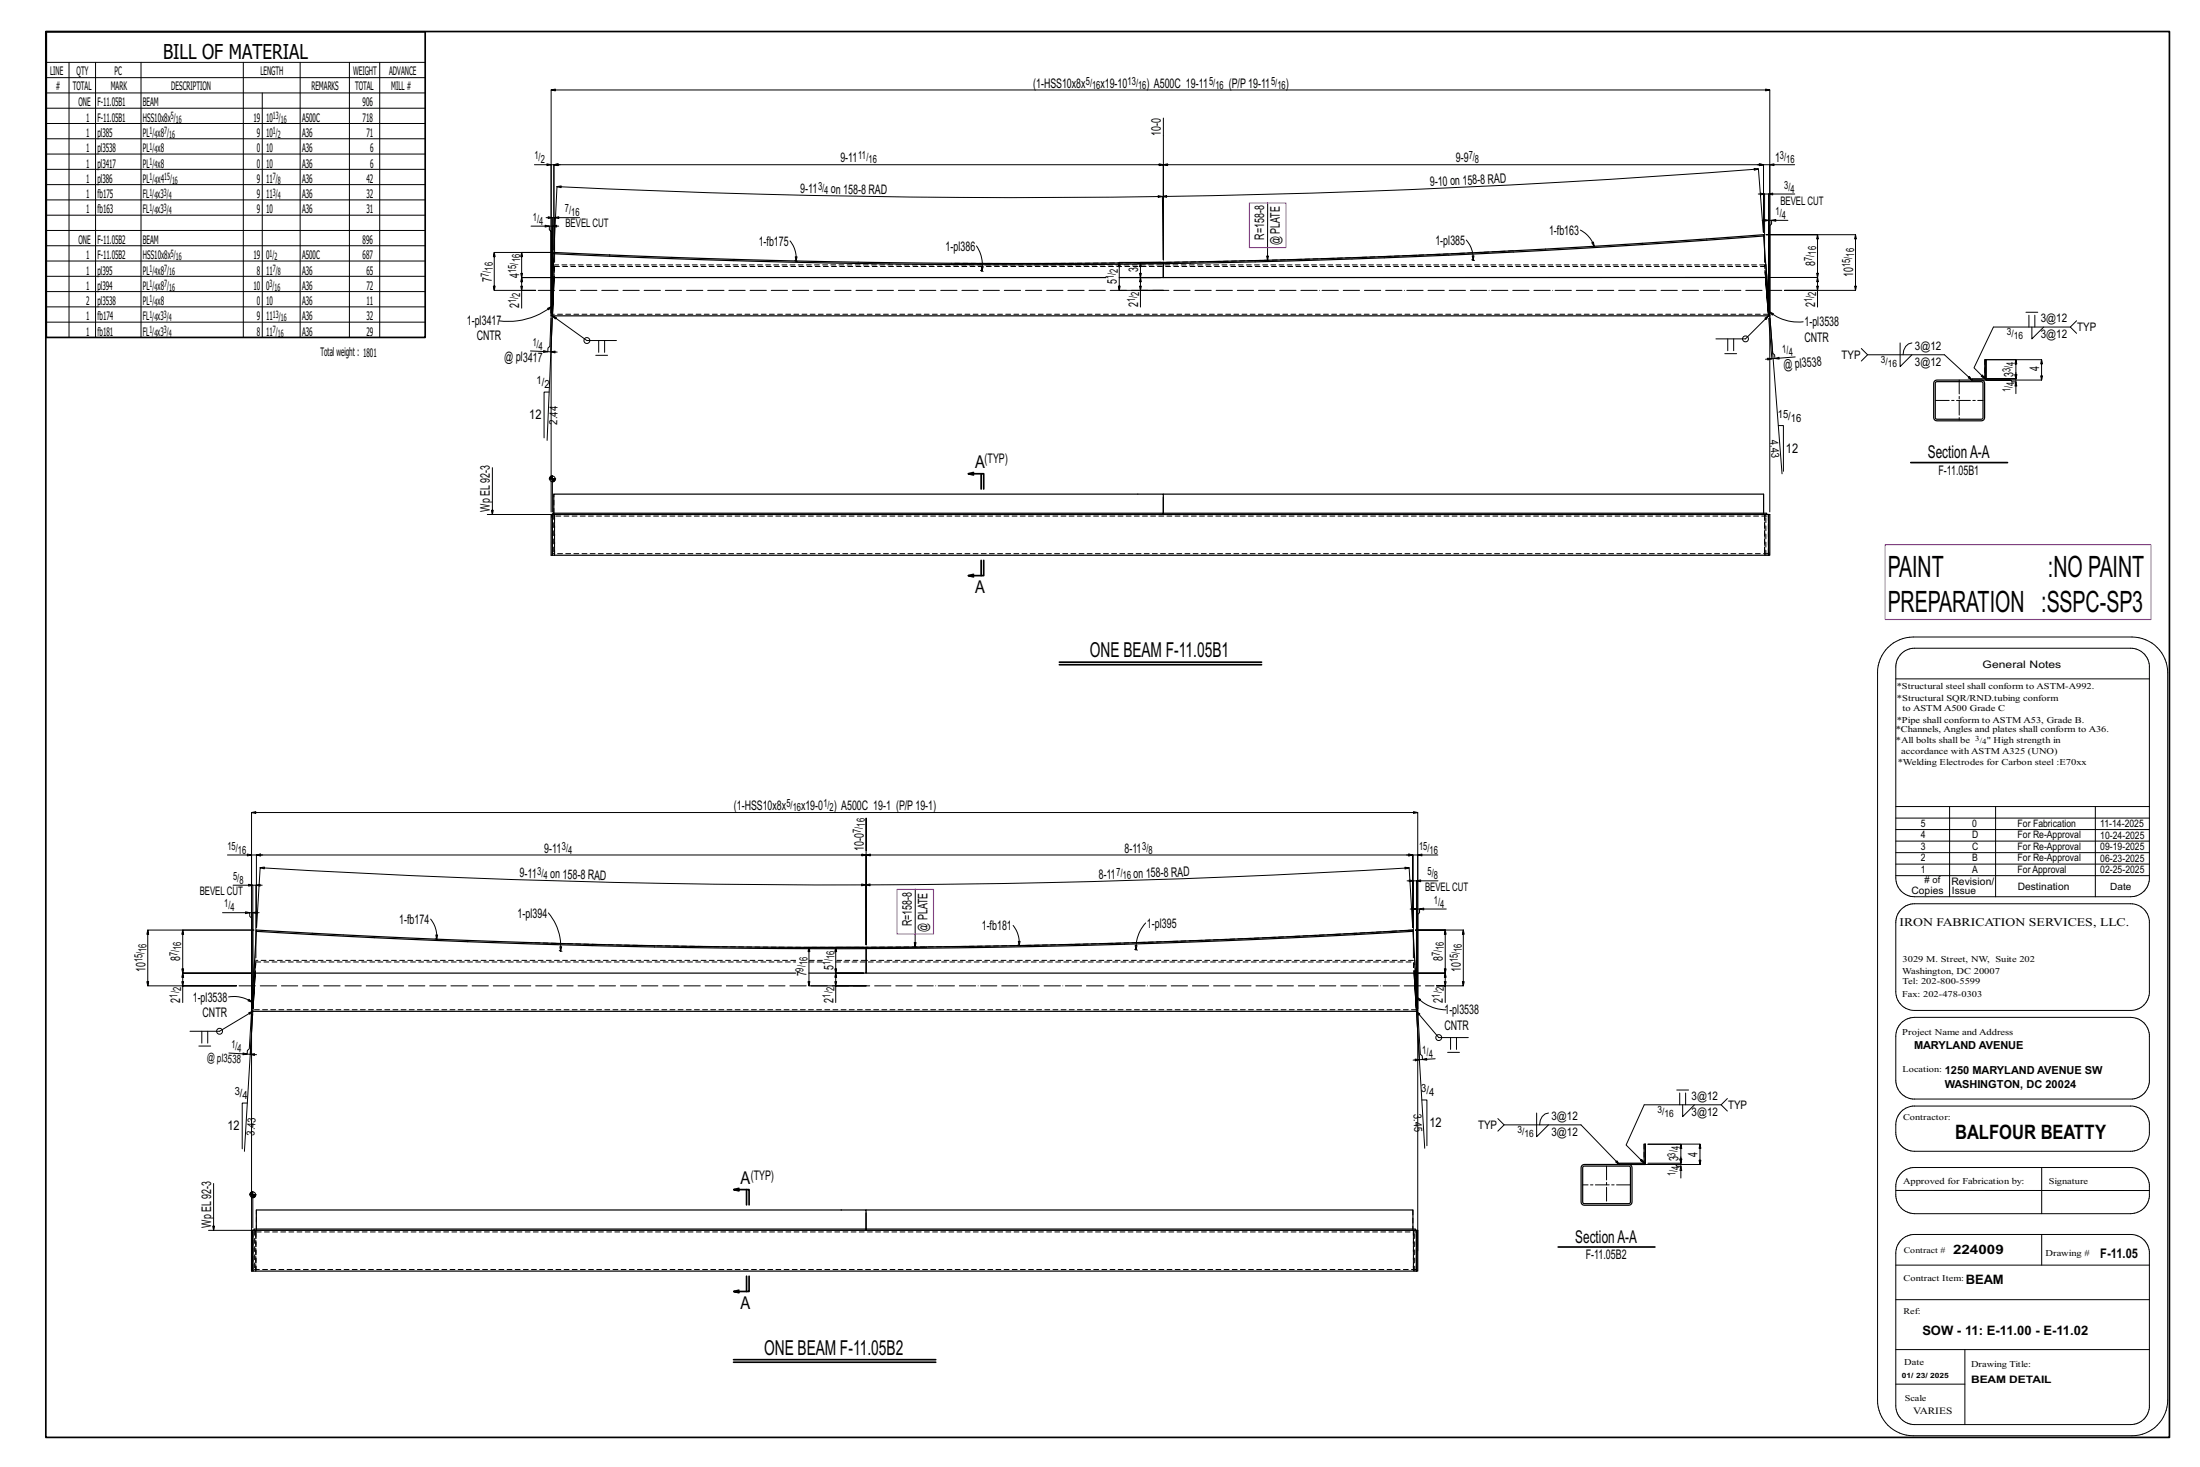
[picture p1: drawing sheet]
<svg xmlns="http://www.w3.org/2000/svg" width="914mm" height="610mm" viewBox="0 0 914 610" stroke-linecap="round" stroke-linejoin="round" font-family="sans-serif">
<g fill="none" stroke="#000" stroke-width=".42">
<path d="M19.2 25.9h157.5M19.2 32.3h157.5M19.2 38.6h157.5M28.7 25.9v114.3M39.7 25.9v114.3M58.6 25.9v114.3M101.1 25.9v114.3M109 38.6v101.6M124.8 25.9v114.3M145.2 25.9v114.3M157.8 25.9v114.3M19.2 45h157.5"/>
<path d="M19.2 51.3h157.5M19.2 57.7h157.5M483.5 49.1v58.9M19.2 64h157.5M19.2 70.4h157.5M19.2 76.7h157.5M222.1 68.4h7v61.7v-33.9l-.8-.7v-1.5h-7.6M227.3 68.1l1.8 .3-1.8 .4zM229.1 68.4h3.7M230.2 68.4l1.8-.3v.7zM230.2 68.4v35.4v-35.4l1.8 .4v-.7l-1.8 .3h253.3l-1.7 .4v-.7l1.7 .3v39.6v-39.6l1.8 .4v-.7l-1.8 .3h249.5l-1.8 .4v-.7l1.8 .3v28.1v-28.1M729.1 70l1.8 .2-1.8 .5z"/>
<path d="M730.4 68.4h5.2M731.2 68.1l1.8 .3-1.8 .4zM735.6 68.4l1.7-.3v.7zM745.9 68.4h-10.3v61.7v-36.3l.7-.7v-1.5h6.8M19.2 83.1h157.5M19.2 89.4h157.5M19.2 95.8h157.5M226.6 93.6l1.7 .4-1.7 .3zM227 90.4h3.5M227.9 90.1l1.7 .3-1.7 .4zM228.3 94h3.9M229.6 94l1.8-.4v.7z"/>
<path d="M229.6 90.4v39.7M230.5 90.4l1.8-.3v.7zM240.9 90.4h-10.4v18.6M481.4 81.3l1.7 .4-1.7 .4zM483.1 81.7l.4 26.3zM483.1 81.7l1.8-.4v.7zM526.9 84.1l-.1 24.1-.3-1.8h.7l-.4 1.8M609.4 99.8a11.5 11.5 0 0 1 2.9 8.3M656.9 95.6a11.6 11.6 0 0 1 5.7 6.7M730.8 80.6h4.3M731.7 80.2l1.7 .4-1.7 .4zM732.4 91.6h3.9"/>
<path d="M732.9 96.5l-2-26.3-65.3 4.5-62 3.3-61.9 2.3-62.1 1.4-66.4 .4-62.9-.6-59.4-1.6-59.4-2.4 1.8-.2-.1 .7-1.7-.5-1.3 27.4M733.3 91.2l1.8 .4-1.8 .3zM733.4 80.6v28.4M735.1 80.6l1.7-.4v.8zM736.3 91.6l1.8-.4v.7zM746 80.6h-10.9v49.5v-38.5M19.2 102.1h157.5M19.2 108.5h157.5M19.2 114.8h157.5M216.4 118.9h.8l-.4 1.8zM216.4 113.6h.8l-.4 1.7zM216.8 115.3v-10.4l.4 1.8h-.8l.4-1.8h12.3h-23.7l-.3 1.8h.7l-.4-1.8v15.8l-.3-1.8h.7l-.4 1.8h17.2h-5.8v7.4"/>
<path d="M216.8 115.5l11.9-.2h-11.9l-.4 1.8h.8l-.4-1.8v5.4M328.4 100.1a11.4 11.4 0 0 1 2.5 8.4M330.3 108.3l.6 .2M330.5 106.7h.8l-.4 1.8zM330.9 108.5l.5 .2M405.9 102.2a13.9 13.9 0 0 1 2.2 10.4M407.5 112.3l.6 .3M407.9 110.8l.8 .1-.6 1.7zM408.1 112.6l.5 .2M473.6 118.9h.8l-.4 1.8zM611.7 107.9l.6 .2M611.9 106.3h.7l-.3 1.8z"/>
<path d="M612.3 108.1l.6 .2M661.6 100.9l.7-.3 .3 1.7zM734.1 112.6l6.6 84.3M755.1 118.9h.7l-.4 1.8zM19.2 121.2h157.5M19.2 127.5h157.5M19.2 133.9h157.5M227.6 128.1l1.6-.7-1.2 1.3zM229 132.3l-.5 11.6-.8 .7v1.5l-7.2-.3M229.2 127.4a29.5 29.5 0 0 1-21.7 5.9M229.6 132.3l-.6 13.9M474 120.7v-5.4l.4 1.8h-.8l.4-1.8h8.4h-8.4l.4-1.7h-.8l.4 1.7v-6.3l.4 1.8h-.8l.4-1.8h8.4h-17.2l-.4 1.8h.8l-.4-1.8v11.7l-.4-1.8h.8l-.4 1.8h18.3h-9.5v6.9"/>
<path d="M735.1 131.2l-1.5 1 .5 .5 1-1.5-9.6 9.6h-12.3M735.1 132.3l1.3 16.8M735.5 129.6l1.6 .7-.4 .6zM735.5 129.6a19.1 19.1 0 0 0 14 4.1M735.7 132.2l1.1 14.6 .8 .7 .1 1.5 8.4-.7M755.4 120.7v-5.4l.4 1.8h-.7l.3-1.8h-20h20l.4-1.7h-.7l.3 1.7v-17.8l.4 1.8h-.7l.3-1.8h-21.4h37.2l-.4 1.8h.8l-.4-1.8v23.2l-.4-1.8h.8l-.4 1.8h-29.6h13.8v6.9M842.1 129.8h4.9M843.3 131v4.9M844.5 135.9v4.9l4.9-4.9M845.7 131v4.9M860.5 135.9l2.6 2.6M863.1 133.3l-2.6 2.6h-32l-8 16.9 4.5 4.5-1.5-.9 .5-.6 1 1.5"/>
<path d="M226 145.7l1.7 .4-1.8 .3zM227.7 146.1l3.9 .2M229 146.2l1.7-.3v.7zM247.6 147.6h4.9M248.8 141.5v4.9M251.3 141.5v4.9M256.2 141.5h-12.3l-14.3-10.3 1.6 .7-.4 .7-1.2-1.4-2.2 51.8M716.9 147h4.9M718.1 140.8v4.9M720.6 140.8v4.9M734.7 148.8l1.7 .3-1.7 .5zM737.7 149l1.7-.5 .1 .7z"/>
<path d="M737.7 149l-3.9 .3M773.6 144.8l2.6 2.6h32l11.4 10.5-1.5-.9 .5-.5 1 1.4M776.2 147.4l-2.6 2.6M789.8 142.5v9.8l4.9-4.9M794.7 142.5a4.4 4.4 0 0 0-3.7 4.9M837.5 155.7h.7l-.3 1.7zM837.9 158.7l.3 1.7h-.7zM837.9 157.4h-12.4h12.4l.3-1.7h-.7l.4 1.7v-7.9l.3 1.7h-.7l.4-1.7h-12.4h23.1l-.4 1.7h.7l-.3-1.7v8.4l-.4-1.7h.7l-.3 1.7h-23.1h10.1l.8 .8h1.5v4.9M837.9 154.8v3.9M228.3 162.9h-2.2v19.1M739.1 176.8h2.1v19M204.7 194.3v19.5l-.4-1.8h.7l-.3 1.8"/>
<path d="M228.2 199h2.8M229.6 197.6v15.1M202.5 213.8h27.6M229.1 212.7v-175.3l1.7 .4v-.8l-1.7 .4h506.5l-1.8 .4v-.8l1.8 .4v175.3M784.7 269.1a15.1 15.1 0 0 1 10.5-4.4h90.9a14.9 14.9 0 0 1 14.9 14.9v302.2a14.9 14.9 0 0 1-14.9 14.8h-90.9a14.7 14.7 0 0 1-14.8-14.8v-302.2a14.7 14.7 0 0 1 4.3-10.5zM790.2 271.6a7.9 7.9 0 0 1 5.6-2.2h89.8a7.7 7.7 0 0 1 7.8 7.7v87.7a7.7 7.7 0 0 1-7.8 7.8h-89.8a7.8 7.8 0 0 1-7.8-7.8v-87.7a7.6 7.6 0 0 1 2.2-5.5zM788 282.1h105.4M788 335.2h105.4M788 340h105.4M810.3 335.2v37.4M829.4 335.2v37.4M870.9 335.2v37.4"/>
<path d="M94.5 355.3h10.1v63.9v-37.7l-.8-.7v-1.5h-11.3M102.8 354.9l1.8 .4-1.8 .4zM104.6 355.3h4.6M106.6 355.3l1.7-.4v.8zM106.6 355.3v30.1zM106.6 355.3h253.4l-1.8 .4v-.8l1.8 .4v37.3v-37.3l1.7 .4v-.8l-1.7 .4h227.2l-1.7 .4v-.8l1.7 .4v30.1v-30.1M360 353.5v-13.5v52.6M584.6 355.3h4.7M585.5 354.9l1.7 .4-1.7 .4zM589.3 355.3l1.7-.4v.8zM597.6 355.3h-8.3v63.9v-39.2l.7-.8v-1.5h11.1M788 349.5h105.4"/>
<path d="M788 359.1h105.4M788 354.3h105.4M788 344.7h105.4M96.9 367.8h8.2v51.3M102.1 378.9l1.7 .4-1.7 .3zM103.3 367.5l1.8 .3-1.8 .4zM103.8 379.3h3.9M105.1 379.3l1.7-.4v.7zM105.1 367.8h3.9M105.1 379.3v39.9M106.4 367.8l1.7-.3v.7zM106.4 367.8v30.2"/>
<path d="M227.9 379.3a21.7 21.7 0 0 1 5.1 15.9M358.1 367.3l1.8 .4-1.8 .4zM359.9 367.7l.1 24.9zM359.9 367.7l1.7-.4v.8zM380.4 369.4v24l-.4-1.7h.7l-.3 1.7M583.9 360.4l1.8 .2-1.7 .5zM584.8 366h3.9M585.7 365.6l1.8 .4-1.8 .4zM586.1 377.7h3.9M587 377.4l1.7 .3-1.7 .4zM587.5 366v32M588.7 366l1.8-.4v.8z"/>
<path d="M588.7 377.7v41.5M590 377.7l1.8-.3v.7zM597.7 366h-9v53.1M788 363.9h105.4M790.2 377.8a7.9 7.9 0 0 1 5.6-2.2h89.8a7.9 7.9 0 0 1 7.8 7v29.5a7.7 7.7 0 0 1-7.8 7.8h-89.8a7.8 7.8 0 0 1-7.8-7.8v-28.7a7.8 7.8 0 0 1 2.2-5.6zM179 381.9a11.4 11.4 0 0 1 2.5 8.4M180.9 390.1l.6 .2M181.1 388.5h.8l-.4 1.8zM181.5 390.3l.5 .2M232.5 394.9l.5 .3M232.7 393.4h.8l-.5 1.8zM233 395.2l.6 .2"/>
<path d="M421.1 384.6a11.4 11.4 0 0 1 2.5 8.3M423 392.7l.6 .2M423.3 391.2h.7l-.4 1.7zM423.6 392.9l.5 .2M471.6 394.5l.6 .2M471.8 392.9h.8l-.4 1.8zM472.2 394.7l.5 .2M476.2 383.5a15.4 15.4 0 0 0-4 11.2M587.2 385.4l-1.5-24.8-59.6 3.1-59.5 2.3-59.6 1.3-61.1 .4-63-.5-62.9-1.5-56-2.2-55.9-2.9 1.8-.3v.7l-1.8-.4-1.5 24.8M75.6 407.9h.7l-.4 1.8zM75.9 409.7v-5.3l.4 1.7h-.7l.3-1.7h28.6h-28.6l.4-1.8h-.7l.3 1.8v-17.9l.4 1.7h-.7l.3-1.7h29.6h-44.1l-.4 1.7h.8l-.4-1.7v23.2l-.4-1.8h.8l-.4 1.8h36.9h-22.4v6.9M95 414.3a13.1 13.1 0 0 1 9.8 2.2"/>
<path d="M103.5 415.2l1.3 1.3-1.7-.6zM347 407.9h.7l-.3 1.8zM347.4 409.7v-5.3l.3 1.7h-.7l.4-1.7h11.5h-11.5l.3-1.8h-.7l.4 1.8v-10.7l.3 1.7h-.7l.4-1.7h11.5h-22.7l-.3 1.7h.7l-.4-1.7v16l-.3-1.8h.7l-.4 1.8h23.8h-12.6v6.9M588.9 414.4l1.6 .9-.6 .6zM588.9 414.4a17.3 17.3 0 0 0 12.2 5.2M600.3 407.9h.8l-.4 1.8zM600.7 409.7v-5.3l.4 1.7h-.8l.4-1.7h-11.3h11.3l.4-1.8h-.8l.4 1.8v-17.9l.4 1.7h-.8l.4-1.7h-12.4h19.9l-.4 1.7h.8l-.4-1.7v23.2l-.4-1.8h.8l-.4 1.8h-11.1h3.6v6.9M79 428.5h12.3l13.8-8.3-3.5 58.2M82.7 434.7h4.9M83.9 428.5v5M86.3 428.5v5M101 437.6l1.7 .4-1.7 .3z"/>
<path d="M102.7 438l3.9 .3M103.4 420.8l1.7-.6-1.3 1.3zM104 438.1l1.8-.3-.1 .8zM104.5 421.3l-.9 14.5-.8 .7-.1 1.5-7.6-.4M105 421.3l-1 16.8M588.7 420.2l1.5 1.1-.6 .5zM588.8 421.3l1.1 19.1M589.3 421.3l1 16.8 .8 .7 .1 1.5 5.3-.3M601.7 437.3h4.9M602.9 431.2v4.9M605.4 431.2v4.9M610.3 431.2h-12.3l-9.3-11 3.5 57"/>
<path d="M790.2 425l2.6-1.6 3-.6h89.8a7.9 7.9 0 0 1 7.8 7v19.9a7.8 7.8 0 0 1-7.1 7h-91.3a7.9 7.9 0 0 1-7-7.8v-18.3a7.9 7.9 0 0 1 2.2-5.6zM102.8 458.4h-2.1v19M588.2 440.1l1.7 .3-1.7 .4zM591 457.1h2.1v19M591.2 440.3l1.7-.5 .1 .7zM591.2 440.3l-3.9 .2M696.9 452.9h4.9M698.1 454.2v4.9M699.4 459.1v4.9l4.9-4.9M700.6 454.2v4.9M715.4 459.1l2.6 2.6M718 456.5l-2.6 2.6h-32l-7.5 16.7 7.5 7.5-1.5-1 .5-.5 1 1.5"/>
<path d="M622.6 464.8l2.6 2.6h31.9l15.9 16.5-1.5-1 .6-.5 .9 1.5M625.2 467.4l-2.6 2.6M638.7 462.5v9.8l4.9-4.9M643.6 462.5a4.4 4.4 0 0 0-3.7 4.9M684.9 475.4h21.7l-.4 1.8h.8l-.4-1.8v8.5l-.4-1.8h.8l-.4 1.8h-22.7h12.5l.7 .7h1.5v4.9M684.9 475.5h13.7l-.3 1.8h.7l-.4-1.8v7.9M790.2 461.9l1.9-1.4 2.9-.9h90.6a7.7 7.7 0 0 1 7.8 7v4a7.7 7.7 0 0 1-7.8 7.8h-89.8a7.8 7.8 0 0 1-7.8-7.8v-3.2a7.9 7.9 0 0 1 2.2-5.5zM88.8 491.8v19.5l-.4-1.8h.8l-.4 1.8M103.7 496.4h2.8M105.1 495v15.2M684.9 483.4h13.7zM698.3 481.6h.7l-.4 1.8z"/>
<path d="M698.6 484.6l.4 1.8h-.7zM698.6 480.7v3.9M788 494.7h105.4M790.2 487.4a7.9 7.9 0 0 1 5.6-2.2h89.8a7.8 7.8 0 0 1 7.8 7v5.1a7.9 7.9 0 0 1-7.8 7h-89.8a7.9 7.9 0 0 1-7.8-7.8v-3.6a7.6 7.6 0 0 1 2.2-5.5zM848.6 485.2v19.1M86.7 511.3h19M104.6 519.7v-182.1l1.7 .4v-.7l-1.7 .3h484.7l-1.8 .4v-.7l1.8 .3v182.1M790.2 515.3a7.9 7.9 0 0 1 5.6-2.3h89.8a7.8 7.8 0 0 1 7.8 7v65a7.9 7.9 0 0 1-7.8 7h-89.8a7.8 7.8 0 0 1-7.8-7.8v-63.5a7.6 7.6 0 0 1 2.2-5.4zM848.6 513v12.7M788 525.7h105.4M788 540.1h105.4M788 560.8h105.4"/>
<path d="M788 575.2h28.7M816.7 560.8v31.2"/>
<circle cx="243.9" cy="141.5" r="1.23"/>
<circle cx="725.5" cy="140.8" r="1.23"/>
<circle cx="229.6" cy="199" r="1.16"/>
<circle cx="91.3" cy="428.5" r="1.23"/>
<circle cx="598" cy="431.2" r="1.23"/>
<circle cx="105.1" cy="496.4" r="1.16"/>
</g>
<g fill="none" stroke="#000" stroke-width=".7">
<path d="M19 13.1h882.7v584.2h-882.7zM19.2 13.2h157.5v127h-157.5zM228.5 198.5v.5M228.8 198.2v.8M229 198v1M229.2 197.9v1.1M229.4 197.8v1.2M229.8 199v1.1M230 199v1.1M230.2 199v1M230.4 199v.8M230.7 199v.5"/>
<path d="M404.6 197.4l-2.1-.5h6.4v6.3M404.6 196.3l-2.1 .6M407.8 196.9v6.3M794.2 192.2h40.2M404.6 238.7l-2.1 .5M407.8 232.8v6.4M408.9 232.8v6.4h-6.4l2.1 .5M440.3 275.2h84.1M440.3 276.2h84.1M104 496v.4M104.2 495.6v.8M104.4 495.5v.9"/>
<path d="M104.7 495.4v1M104.9 495.3v1.1M105.3 496.4v1.2M105.5 496.4v1.1M105.7 496.4v1M105.9 496.4v.8M106.1 496.4v.5M307.1 494.9l-2.1-.6h6.4v6.4M307.1 493.8l-2.1 .5M310.3 494.3v6.4M647.6 518.2h40.3M307.1 536.1l-2.1 .6"/>
<path d="M310.3 530.3v6.4M311.4 530.3v6.4h-6.4l2.1 .5M304.9 565h84M304.9 566.1h84"/>
</g>
<path d="M519.3 84.3h15.2v18.6h-15.2zM783.5 226.3h110.5v31.1h-110.5zM372.8 369.6h15.2v18.6h-15.2z" fill="none" stroke="#f0f" stroke-width=".5"/>
<g fill="none" stroke="#000" stroke-width=".5">
<path d="M733 98.1l1.3 17.2h-250.8v-5.7M230 110.1l-.9 21.1h.5l.7-15.9-.6 14.6M230.2 104.9l61.9 2.5 51.7 1.3 64.5 .8 75.2-.5v.6l-75.2 .4-64.5-.7-77.5-2.3-36.1-1.6zM230.2 105.4l-.4 9.9h229.9M253.4 106h.1M483.5 109l65-1.5 53.7-2 67-3.5 63.8-4.5v.6l-63.8 4.4-67 3.5-80.5 2.8-38.2 .8zM483.5 109h.1M483.5 109.6v5.7h-18.3M733.9 110l1.7 21.2h-.5l-1.3-15.9 1.2 14.6M733.9 110h.1M735.1 131.2h-505.5M804.1 158.3l.9-.4h18.6a1.32 1.32 0 0 1 1.3 1.4v14.2a1.32 1.32 0 0 1-1.3 1.4h-18.6a1.32 1.32 0 0 1-1.3-1.4v-14.2z"/>
<path d="M804.6 158.8h19.4v15.2h-19.4zM819.6 157.4h5.9v.5h-5.9zM825 149.5h.5v7.9h-.5zM825.5 149.5v8.4M229.6 215.1v-1.3h-.5v16.9h.5v-1.3M229.8 213.8v-.5h253.7v.5M230.2 213.3v-8h253.3v8h250.8v.5M483.5 205.3h249.5v8M483.5 206.6v7.2M735 213.8v16.9M735.1 215v-1.2h.5v16.9h-.5v-1.2M735.1 213.8h-505.4l-.1 .8 .1 16.1h505.3"/>
<path d="M229.6 230.7h.1M735 230.7h.1M105.8 399l-1.2 21.2h.5l.9-15.8-.8 14.5M106.5 387l-1 17.4h225.2M106.6 386.5l61.9 3.2 51.8 2 64.6 1.5 75.1 .5v.5l-75.1-.5-64.6-1.5-77.6-3.2-36.2-2zM360 393.6l52.6-.5 54.7-1.2 54.7-2.1 65.2-3.3 .1 .5-65.2 3.4-54.8 2-68.4 1.4-38.9 .4zM360 394.2v10.2h-23.8M360 399.1h.1M587.2 386.5l1.1 17.9h-228.3v-10.2M588.3 404.4l1 15.8h-.6l-.9-15.8 .9 14.5M105.1 420.2h483.6M683.4 475.4h.5v8h-.5z"/>
<path d="M683.9 475.4v8.5M657.5 484.3l1-.4h18.5a1.32 1.32 0 0 1 1.3 1.3v14.3a1.32 1.32 0 0 1-1.3 1.3h-18.5a1.32 1.32 0 0 1-1.3-1.3v-14.3zM658 484.8h19.5v15.2h-19.5zM673 483.4h10.9v.5h-10.9zM105.1 511.3h.1M105.2 511.3h483.5v16.9h.6v-16.9h-.6M105.2 511.3v16.9h483.5M106.5 510.7v-7.9h253.5v7.9M360 502.8h227.3v7.9M360 504v6.7M360 511.3v-.6v.6M360 510.7h-254.5v.6"/>
<path d="M360 510.7h228.3v.6M588.7 511.3v16.9M105.1 528.2h-.5v-16.9h.5l.1 16.9M588.7 528.2h.1"/>
</g>
<g fill="none" stroke="#000" stroke-width=".42" stroke-dasharray="2 1.4">
<path d="M709.4 99.3h.1M722.7 98.3h.1M733 98.1v-.6M230.2 104.9v.5M230.4 111.4l-.1 3.9 .2-5.2h-.5M230.5 110.7h503M253.4 106h.1M483.5 109l-50.2 .5-37.9-.1M483.5 109.6v-.6M629 104.2l-67.1 2.9-78.4 1.9v.6M733.4 110.1h-502.9M733.9 110l-.5 .1 .4 5.2-.3-3.9"/>
<path d="M735 130.6h-505.4M825 149.5v7.9M229.6 215.1v14.3M230 213.8v16.9M230.2 213.3v-8M230.2 213.8v-.5M230.4 213.8v.7zM230.4 214.5l.1 .6M230.5 215.1l-.1 15M733 213.8v-.5M733 205.3v8M733.4 213.8v16.9"/>
<path d="M733.5 215.1v-.6M733.5 213.8v.7zM733.5 213.8l-.1 15.6M735 214.5v15.5M229.6 230l.1-15.5h505.3M230.4 230.7l.1-1.3M230.5 230.7v-16.9M230.5 229.4l-.1-15.6M733.4 229.4l.1 1.3M733.5 230.1v-15M733.9 230.7v-16.9M735 230h-505.4"/>
<path d="M735.1 229.5v-14.5M106.3 399.7h224.4M106.6 386.5l-.1 .5M142.7 388.5h.1M330.7 399.1h-224.3M336.2 399.7h5.6M341.8 399.1h-5.6M347.4 399.7h240.1M349.7 393.7l-66.5-.5-62.9-1.5M360 399.1h-12.6M360 394.2v-.5h-10.3M574.1 387.2l-54.7 2.8-41.1 1.5-54.7 1.4-63.6 .7v.6"/>
<path d="M587.2 386.5l-13.1 .7M587.5 399.1h-227.5M106.3 400.4l-.3 4 .4-5.3-.6-.1M588.3 404.4l-.3-5.4-.5 .1 .3 5.3-.3-4M588.7 419.6h-483.6M683.4 475.4v8M105.8 511.3v16.9M106.3 511.3v.6zM106.3 511.9v15M106.4 512.6l-.1-1.3M106.6 511.3v-8.5M349.6 502.8h.1"/>
<path d="M360 502.8h.1M587.2 502.8v7.9M587.3 510.7v.6M587.5 511.3v16.9M587.5 512.6v15.6M587.5 511.3v.6zM587.5 511.3v1.3M588.7 511.9v15.6M105.1 527.5l.1-15.6h483.5M106.3 528.2l.1-15.6M106.3 526.9v.6M106.4 528.2v-16.9"/>
<path d="M587.5 526.9v-15M587.5 527.5v-.6M588 528.2v-16.9M588.7 527.5h-483.6"/>
</g>
<path d="M223.7 120.7h516.9M99.4 409.7h496.6" fill="none" stroke="#000" stroke-width=".42" stroke-dasharray="6.8 1 0 1"/>
<path d="M814.3 157.9v17M804.4 166.4h19.8M667.7 484.6v15.6M677.7 492.4h-19.9" fill="none" stroke="#000" stroke-width=".42" stroke-dasharray="5.8 1 1 1"/>
<g font-size="12.2">
<text x="784.6" y="239.7">PAINT</text>
<text x="851.2" y="239.7">:NO PAINT</text>
<text x="784.6" y="254.2">PREPARATION :SSPC-SP3</text>
</g>
<g font-size="8.6">
<text x="67.8" y="24.7">BILL OF MATERIAL</text>
<text x="453" y="273.2">ONE BEAM F-11.05B1</text>
<text x="317.6" y="563">ONE BEAM F-11.05B2</text>
</g>
<text font-size="8.3" x="812.7" y="473.4">BALFOUR BEATTY</text>
<g font-size="7.3">
<text x="801.3" y="190.5">SectionA-A</text>
<text x="405.3" y="194.4">A</text>
<text x="405.3" y="246.4">A</text>
<text x="307.8" y="491.9">A</text>
<text x="654.8" y="516.4">SectionA-A</text>
<text x="307.8" y="543.9">A</text>
</g>
<g font-size="5.5">
<text x="429.4" y="36.4">(1-HSS10x8x</text>
<text x="457.4" y="36.4">x19-10</text>
<text x="476.5" y="36.4">) A500C 19-11</text>
<text x="510.7" y="36.4">(P/P19-11</text>
<text x="534.4" y="36.4">)</text>
<text x="482.6" y="56.4" transform="rotate(-90 482.6 56.4)">10-0</text>
<text x="349.3" y="67.5">9-11</text>
<text x="605.1" y="67.5">9-9</text>
<text x="737.8" y="67.5">1</text>
<text x="594.4" y="77.5" transform="rotate(-3 594.4 77.5)">9-10on158-8RAD</text>
<text x="332.6" y="80.1" transform="rotate(1 332.6 80.1)">9-11</text>
<text x="345.4" y="80.4" transform="rotate(1 345.4 80.4)">on158-8RAD</text>
<text x="525.4" y="99.6" transform="rotate(-90 525.4 99.6)">R=158-8</text>
<text x="531.9" y="101.8" transform="rotate(-90 531.9 101.8)">@ PLATE</text>
<text x="596.6" y="101.7">1-pl385</text>
<text x="643.8" y="97.5">1-fb163</text>
<text x="315.3" y="102">1-fb175</text>
<text x="393" y="104.1">1-pl386</text>
<text x="473" y="113.2" transform="rotate(-90 473 113.2)">3</text>
<text x="754.4" y="110.5" transform="rotate(-90 754.4 110.5)">8</text>
<text x="204.4" y="117.1" transform="rotate(-90 204.4 117.1)">7</text>
<text x="215.8" y="115.5" transform="rotate(-90 215.8 115.5)">4</text>
<text x="464.2" y="118.1" transform="rotate(-90 464.2 118.1)">5</text>
<text x="770.2" y="115.1" transform="rotate(-90 770.2 115.1)">10</text>
<text x="215.8" y="128.1" transform="rotate(-90 215.8 128.1)">2</text>
<text x="473" y="127.6" transform="rotate(-90 473 127.6)">2</text>
<text x="754.4" y="127.6" transform="rotate(-90 754.4 127.6)">2</text>
<text x="194" y="134.9">1-pl3417</text>
<text x="750" y="135.6">1-pl3538</text>
<text x="198.1" y="141.4">CNTR</text>
<text x="750" y="142.2">CNTR</text>
<text x="209.6" y="149.9" transform="rotate(2 209.6 149.9)">@pl3417</text>
<text x="741.4" y="153.2" transform="rotate(-4 741.4 153.2)">@pl3538</text>
<text x="847.6" y="154.2" transform="rotate(-90 847.6 154.2)">4</text>
<text x="836.9" y="156.6" transform="rotate(-90 836.9 156.6)">3</text>
<text x="220" y="174.2">12</text>
<text x="742.3" y="188.1">12</text>
<text x="409.3" y="192.6">(TYP)</text>
<text x="805.7" y="197.2">F-11.05B1</text>
<text x="203.7" y="212.7" transform="rotate(-90 203.7 212.7)">Wp EL92-3</text>
<text x="305" y="336.7">(1-HSS10x8x</text>
<text x="333" y="336.7">x19-0</text>
<text x="346.6" y="336.7">) A500C 19-1 (P/P19-1)</text>
<text x="359" y="353.5" transform="rotate(-90 359 353.5)">10-0</text>
<text x="226.2" y="354.3">9-11</text>
<text x="467.3" y="354.3">8-11</text>
<text x="215.9" y="364.6" transform="rotate(2 215.9 364.6)">9-11</text>
<text x="228.7" y="365" transform="rotate(2 228.7 365)">on158-8RAD</text>
<text x="456.7" y="365.3" transform="rotate(-2 456.7 365.3)">8-11</text>
<text x="471.2" y="364.8" transform="rotate(-2 471.2 364.8)">on158-8RAD</text>
<text x="165.9" y="383.8">1-fb174</text>
<text x="215.1" y="381.3">1-pl394</text>
<text x="378.9" y="384.9" transform="rotate(-90 378.9 384.9)">R=158-8</text>
<text x="385.4" y="387.1" transform="rotate(-90 385.4 387.1)">@ PLATE</text>
<text x="408.1" y="386.5">1-fb181</text>
<text x="476.7" y="385.5">1-pl395</text>
<text x="75" y="399.5" transform="rotate(-90 75 399.5)">8</text>
<text x="599.7" y="399.5" transform="rotate(-90 599.7 399.5)">8</text>
<text x="60.4" y="404" transform="rotate(-90 60.4 404)">10</text>
<text x="335.2" y="405.8" transform="rotate(-90 335.2 405.8)">7</text>
<text x="346.4" y="403.1" transform="rotate(-90 346.4 403.1)">5</text>
<text x="607.2" y="404" transform="rotate(-90 607.2 404)">10</text>
<text x="75" y="416.6" transform="rotate(-90 75 416.6)">2</text>
<text x="80.1" y="416.2">1-pl3538</text>
<text x="346.4" y="416.6" transform="rotate(-90 346.4 416.6)">2</text>
<text x="599.7" y="416.6" transform="rotate(-90 599.7 416.6)">2</text>
<text x="84.2" y="422.7">CNTR</text>
<text x="600.4" y="421.6">1-pl3538</text>
<text x="600.4" y="428.1">CNTR</text>
<text x="94.5" y="469.6">12</text>
<text x="594.1" y="468.4">12</text>
<text x="697.6" y="482.6" transform="rotate(-90 697.6 482.6)">3</text>
<text x="705.6" y="480.6" transform="rotate(-90 705.6 480.6)">4</text>
<text x="312.1" y="490.5">(TYP)</text>
<text x="87.8" y="510.2" transform="rotate(-90 87.8 510.2)">Wp EL92-3</text>
<text x="659.1" y="523.1">F-11.05B2</text>
<text x="873" y="522.9">F-11.05</text>
</g>
<g font-size="5.4">
<text x="811.7" y="521.2">224009</text>
<text x="817" y="533.5">BEAM</text>
<text x="799" y="554.6">SOW - 11: E-11.00 - E-11.02</text>
</g>
<g font-size="4.9">
<text x="20.8" y="31.2">LINE</text>
<text x="31.8" y="31.2">QTY</text>
<text x="47.6" y="31.2">PC</text>
<text x="108.2" y="31.2">LENGTH</text>
<text x="146.8" y="31.2">WEIGHT</text>
<text x="161.8" y="31.2">ADVANCE</text>
<text x="23.2" y="37.5">#</text>
<text x="30.3" y="37.5">TOTAL</text>
<text x="46" y="37.5">MARK</text>
<text x="71.2" y="37.5">DESCRIPTION</text>
<text x="129.5" y="37.5">REMARKS</text>
<text x="147.6" y="37.5">TOTAL</text>
<text x="162.5" y="37.5">MILL #</text>
<text x="32.6" y="44.2">ONE</text>
<text x="40.5" y="44.2">F-11.05B1</text>
<text x="59.4" y="44.2">BEAM</text>
<text x="150.7" y="44.2">906</text>
<text x="35.8" y="50.6">1</text>
<text x="40.5" y="50.6">F-11.05B1</text>
<text x="59.4" y="50.6">HSS10x8x</text>
<text x="105.3" y="50.6">19</text>
<text x="110.6" y="50.6">10</text>
<text x="125.5" y="50.6">A500C</text>
<text x="150.7" y="50.6">718</text>
<text x="35.8" y="56.9">1</text>
<text x="40.5" y="56.9">pl385</text>
<text x="59.4" y="56.9">PL x8</text>
<text x="106.8" y="56.9">9</text>
<text x="110.6" y="56.9">10</text>
<text x="125.5" y="56.9">A36</text>
<text x="152.3" y="56.9">71</text>
<text x="35.8" y="63.3">1</text>
<text x="40.5" y="63.3">pl3538</text>
<text x="59.4" y="63.3">PL x8</text>
<text x="106.8" y="63.3">0</text>
<text x="110.6" y="63.3">10</text>
<text x="125.5" y="63.3">A36</text>
<text x="153.9" y="63.3">6</text>
<text x="35.8" y="69.6">1</text>
<text x="40.5" y="69.6">pl3417</text>
<text x="59.4" y="69.6">PL x8</text>
<text x="106.8" y="69.6">0</text>
<text x="110.6" y="69.6">10</text>
<text x="125.5" y="69.6">A36</text>
<text x="153.9" y="69.6">6</text>
<text x="35.8" y="76">1</text>
<text x="40.5" y="76">pl386</text>
<text x="59.4" y="76">PL x4</text>
<text x="106.8" y="76">9</text>
<text x="110.6" y="76">11</text>
<text x="125.5" y="76">A36</text>
<text x="152.3" y="76">42</text>
<text x="35.8" y="82.3">1</text>
<text x="40.5" y="82.3">fb175</text>
<text x="59.4" y="82.3">FL x3</text>
<text x="106.8" y="82.3">9</text>
<text x="110.6" y="82.3">11</text>
<text x="125.5" y="82.3">A36</text>
<text x="152.3" y="82.3">32</text>
<text x="35.8" y="88.7">1</text>
<text x="40.5" y="88.7">fb163</text>
<text x="59.4" y="88.7">FL x3</text>
<text x="106.8" y="88.7">9</text>
<text x="110.6" y="88.7">10</text>
<text x="125.5" y="88.7">A36</text>
<text x="152.3" y="88.7">31</text>
<text x="740" y="85.1">BEVELCUT</text>
<text x="235" y="94.5">BEVELCUT</text>
<text x="32.6" y="101.4">ONE</text>
<text x="40.5" y="101.4">F-11.05B2</text>
<text x="59.4" y="101.4">BEAM</text>
<text x="150.7" y="101.4">896</text>
<text x="35.8" y="107.7">1</text>
<text x="40.5" y="107.7">F-11.05B2</text>
<text x="59.4" y="107.7">HSS10x8x</text>
<text x="105.3" y="107.7">19</text>
<text x="110.6" y="107.7">0</text>
<text x="125.5" y="107.7">A500C</text>
<text x="150.7" y="107.7">687</text>
<text x="35.8" y="114.1">1</text>
<text x="40.5" y="114.1">pl395</text>
<text x="59.4" y="114.1">PL x8</text>
<text x="106.8" y="114.1">8</text>
<text x="110.6" y="114.1">11</text>
<text x="125.5" y="114.1">A36</text>
<text x="152.3" y="114.1">65</text>
<text x="35.8" y="120.4">1</text>
<text x="40.5" y="120.4">pl394</text>
<text x="59.4" y="120.4">PL x8</text>
<text x="105.3" y="120.4">10</text>
<text x="110.6" y="120.4">0</text>
<text x="125.5" y="120.4">A36</text>
<text x="152.3" y="120.4">72</text>
<text x="35.8" y="126.8">2</text>
<text x="40.5" y="126.8">pl3538</text>
<text x="59.4" y="126.8">PL x8</text>
<text x="106.8" y="126.8">0</text>
<text x="110.6" y="126.8">10</text>
<text x="125.5" y="126.8">A36</text>
<text x="152.3" y="126.8">11</text>
<text x="35.8" y="133.1">1</text>
<text x="40.5" y="133.1">fb174</text>
<text x="59.4" y="133.1">FL x3</text>
<text x="106.8" y="133.1">9</text>
<text x="110.6" y="133.1">11</text>
<text x="125.5" y="133.1">A36</text>
<text x="152.3" y="133.1">32</text>
<text x="848.2" y="133.9">3@12</text>
<text x="863.4" y="137.5">TYP</text>
<text x="35.8" y="139.5">1</text>
<text x="40.5" y="139.5">fb181</text>
<text x="59.4" y="139.5">FL x3</text>
<text x="106.8" y="139.5">8</text>
<text x="110.6" y="139.5">11</text>
<text x="125.5" y="139.5">A36</text>
<text x="152.3" y="139.5">29</text>
<text x="848.2" y="140.4">3@12</text>
<text x="133.2" y="148">Totalweight : 1801</text>
<text x="765.4" y="149">TYP</text>
<text x="795.9" y="145.4">3@12</text>
<text x="795.9" y="152">3@12</text>
<text x="83" y="371.9">BEVELCUT</text>
<text x="592.3" y="370.1">BEVELCUT</text>
<text x="789.5" y="384.8">IRON FABRICATION SERVICES, LLC.</text>
<text x="85.9" y="441.1" transform="rotate(3 85.9 441.1)">@pl3538</text>
<text x="703.1" y="457.1">3@12</text>
<text x="718.2" y="460.7">TYP</text>
<text x="644.8" y="465.4">3@12</text>
<text x="703.1" y="463.6">3@12</text>
<text x="614.3" y="469">TYP</text>
<text x="644.8" y="472">3@12</text>
</g>
<g font-size="4.7">
<text x="451.3" y="35.2">5/</text>
<text x="468.7" y="35.2">13/</text>
<text x="502.5" y="35.2">5/</text>
<text x="528.3" y="35.2">5/</text>
<text x="453.9" y="36.8">16</text>
<text x="473" y="36.8">16</text>
<text x="505.2" y="36.8">16</text>
<text x="530.9" y="36.8">16</text>
<text x="222.1" y="66.2">1/</text>
<text x="224.7" y="67.9">2</text>
<text x="356.7" y="66.2">11/</text>
<text x="361" y="67.9">16</text>
<text x="610.4" y="66.2">7/</text>
<text x="613" y="67.9">8</text>
<text x="739.8" y="66.2">3/</text>
<text x="742.4" y="67.9">16</text>
<text x="340" y="79" transform="rotate(1 340 79)">3/</text>
<text x="342.6" y="80.7" transform="rotate(1 342.6 80.7)">4</text>
<text x="741.6" y="78.4">3/</text>
<text x="744.2" y="80">4</text>
<text x="234.8" y="88.2">7/</text>
<text x="237.4" y="89.9">16</text>
<text x="738" y="89.3">1/</text>
<text x="221.5" y="91.7">1/</text>
<text x="224.1" y="93.4">4</text>
<text x="740.6" y="91">4</text>
<text x="754.9" y="105.8" transform="rotate(-90 754.9 105.8)">16</text>
<text x="770.6" y="106.6" transform="rotate(-90 770.6 106.6)">16</text>
<text x="204.9" y="112.4" transform="rotate(-90 204.9 112.4)">16</text>
<text x="214.6" y="113.4" transform="rotate(-90 214.6 113.4)">15/</text>
<text x="216.2" y="109.1" transform="rotate(-90 216.2 109.1)">16</text>
<text x="464.6" y="113.4" transform="rotate(-90 464.6 113.4)">2</text>
<text x="753.2" y="108.4" transform="rotate(-90 753.2 108.4)">7/</text>
<text x="769" y="111" transform="rotate(-90 769 111)">15/</text>
<text x="203.2" y="115" transform="rotate(-90 203.2 115)">7/</text>
<text x="463" y="116" transform="rotate(-90 463 116)">1/</text>
<text x="216.2" y="123.4" transform="rotate(-90 216.2 123.4)">2</text>
<text x="471.8" y="125.5" transform="rotate(-90 471.8 125.5)">1/</text>
<text x="473.4" y="122.9" transform="rotate(-90 473.4 122.9)">2</text>
<text x="753.2" y="125.5" transform="rotate(-90 753.2 125.5)">1/</text>
<text x="754.9" y="122.9" transform="rotate(-90 754.9 122.9)">2</text>
<text x="214.6" y="126" transform="rotate(-90 214.6 126)">1/</text>
<text x="221.3" y="143.6" transform="rotate(2 221.3 143.6)">1/</text>
<text x="223.9" y="145.4" transform="rotate(2 223.9 145.4)">4</text>
<text x="740.9" y="146.5" transform="rotate(-4 740.9 146.5)">1/</text>
<text x="743.6" y="147.9" transform="rotate(-4 743.6 147.9)">4</text>
<text x="835.6" y="154.6" transform="rotate(-90 835.6 154.6)">3/</text>
<text x="837.3" y="152" transform="rotate(-90 837.3 152)">4</text>
<text x="223" y="159.6">1/</text>
<text x="226.3" y="161.3">2</text>
<text x="837.3" y="160.2" transform="rotate(-90 837.3 160.2)">4</text>
<text x="835.6" y="162.8" transform="rotate(-90 835.6 162.8)">1/</text>
<text x="738.9" y="173.6">15/</text>
<text x="231.5" y="176.4" transform="rotate(-88 231.5 176.4)">2.44</text>
<text x="744.4" y="175.2">16</text>
<text x="735.7" y="182.8" transform="rotate(86 735.7 182.8)">4.43</text>
<text x="326.9" y="335.4">5/</text>
<text x="342.2" y="335.4">1/</text>
<text x="329.5" y="337.1">16</text>
<text x="344.8" y="337.1">2</text>
<text x="357.8" y="346.1" transform="rotate(-90 357.8 346.1)">7/</text>
<text x="359.4" y="343.5" transform="rotate(-90 359.4 343.5)">16</text>
<text x="94.5" y="353">15/</text>
<text x="233.6" y="353">3/</text>
<text x="474.7" y="353">3/</text>
<text x="589.8" y="353">15/</text>
<text x="98.9" y="354.7">16</text>
<text x="236.2" y="354.7">4</text>
<text x="477.3" y="354.7">8</text>
<text x="594.2" y="354.7">16</text>
<text x="96.9" y="365.6">5/</text>
<text x="223.3" y="363.6" transform="rotate(2 223.3 363.6)">3/</text>
<text x="225.9" y="365.3" transform="rotate(2 225.9 365.3)">4</text>
<text x="464" y="363.8" transform="rotate(-2 464 363.8)">7/</text>
<text x="466.7" y="365.4" transform="rotate(-2 466.7 365.4)">16</text>
<text x="593.3" y="363.8">5/</text>
<text x="595.9" y="365.4">8</text>
<text x="99.5" y="367.3">8</text>
<text x="93.2" y="377">1/</text>
<text x="596" y="375.5">1/</text>
<text x="598.6" y="377.2">4</text>
<text x="95.8" y="378.7">4</text>
<text x="60.8" y="395.6" transform="rotate(-90 60.8 395.6)">16</text>
<text x="75.4" y="394.8" transform="rotate(-90 75.4 394.8)">16</text>
<text x="600.1" y="394.8" transform="rotate(-90 600.1 394.8)">16</text>
<text x="607.6" y="395.6" transform="rotate(-90 607.6 395.6)">16</text>
<text x="59.2" y="399.9" transform="rotate(-90 59.2 399.9)">15/</text>
<text x="73.7" y="397.5" transform="rotate(-90 73.7 397.5)">7/</text>
<text x="335.7" y="401.1" transform="rotate(-90 335.7 401.1)">16</text>
<text x="345.1" y="401.1" transform="rotate(-90 345.1 401.1)">1/</text>
<text x="346.8" y="398.5" transform="rotate(-90 346.8 398.5)">16</text>
<text x="598.5" y="397.4" transform="rotate(-90 598.5 397.4)">7/</text>
<text x="606" y="399.9" transform="rotate(-90 606 399.9)">15/</text>
<text x="334" y="403.7" transform="rotate(-90 334 403.7)">9/</text>
<text x="75.4" y="411.9" transform="rotate(-90 75.4 411.9)">2</text>
<text x="346.8" y="411.9" transform="rotate(-90 346.8 411.9)">2</text>
<text x="600.1" y="411.9" transform="rotate(-90 600.1 411.9)">2</text>
<text x="73.7" y="414.5" transform="rotate(-90 73.7 414.5)">1/</text>
<text x="345.1" y="414.5" transform="rotate(-90 345.1 414.5)">1/</text>
<text x="598.5" y="414.5" transform="rotate(-90 598.5 414.5)">1/</text>
<text x="96" y="435.4" transform="rotate(3 96 435.4)">1/</text>
<text x="98.5" y="437.2" transform="rotate(3 98.5 437.2)">4</text>
<text x="591.3" y="438" transform="rotate(-3 591.3 438)">1/</text>
<text x="594" y="439.5" transform="rotate(-3 594 439.5)">4</text>
<text x="97.6" y="455.1">3/</text>
<text x="590.7" y="453.8">3/</text>
<text x="594" y="455.4">4</text>
<text x="100.8" y="456.7">4</text>
<text x="587.4" y="463" transform="rotate(87 587.4 463)">3.45</text>
<text x="105.8" y="471.9" transform="rotate(-87 105.8 471.9)">3.43</text>
<text x="698.1" y="478" transform="rotate(-90 698.1 478)">4</text>
<text x="696.4" y="480.6" transform="rotate(-90 696.4 480.6)">3/</text>
<text x="696.4" y="488.8" transform="rotate(-90 696.4 488.8)">1/</text>
<text x="698.1" y="486.2" transform="rotate(-90 698.1 486.2)">4</text>
</g>
<g font-size="4.6">
<text x="795.6" y="436">MARYLAND AVENUE</text>
<text x="808.3" y="446.4">1250 MARYLAND AVENUE SW</text>
<text x="808.3" y="452">WASHINGTON, DC 20024</text>
</g>
<g font-size="4.3">
<text x="824.1" y="277.6">General Notes</text>
<text x="798.4" y="343.5">5</text>
<text x="819.8" y="343.5">0</text>
<text x="838.6" y="343.5">For Fabrication</text>
<text x="873" y="343.8">11-14-2025</text>
<text x="798.4" y="353">3</text>
<text x="798.4" y="348.2">4</text>
<text x="819.8" y="353.1">C</text>
<text x="819.8" y="348.3">D</text>
<text x="838.6" y="353">For Re-Approval</text>
<text x="838.6" y="348.2">For Re-Approval</text>
<text x="873" y="353.3">09-19-2025</text>
<text x="873" y="348.5">10-24-2025</text>
<text x="798.4" y="357.8">2</text>
<text x="819.8" y="357.9">B</text>
<text x="838.6" y="357.8">For Re-Approval</text>
<text x="873" y="358.1">06-23-2025</text>
<text x="798.4" y="362.6">1</text>
<text x="819.8" y="362.6">A</text>
<text x="838.6" y="362.6">For Approval</text>
<text x="873" y="362.9">02-25-2025</text>
<text x="794.5" y="371.5">Copies</text>
<text x="811.1" y="367.7">Revision/</text>
<text x="838.6" y="369.7">Destination</text>
<text x="819.2" y="574.6">BEAM DETAIL</text>
</g>
<g font-size="4.2">
<text x="71.1" y="49.5">5/</text>
<text x="73.1" y="51">16</text>
<text x="113.5" y="49.5">13/</text>
<text x="116.8" y="51">16</text>
<text x="62.2" y="55.8">1/</text>
<text x="64.2" y="57.3">4</text>
<text x="68.2" y="55.8">7/</text>
<text x="70.3" y="57.3">16</text>
<text x="113.5" y="55.8">1/</text>
<text x="115.5" y="57.3">2</text>
<text x="62.2" y="62.2">1/</text>
<text x="64.2" y="63.7">4</text>
<text x="62.2" y="68.5">1/</text>
<text x="64.2" y="70">4</text>
<text x="62.2" y="74.9">1/</text>
<text x="64.2" y="76.4">4</text>
<text x="68.2" y="74.9">15/</text>
<text x="71.5" y="76.4">16</text>
<text x="113.5" y="74.9">7/</text>
<text x="115.5" y="76.4">8</text>
<text x="62.1" y="81.2">1/</text>
<text x="64.2" y="82.7">4</text>
<text x="68.1" y="81.2">3/</text>
<text x="70.2" y="82.7">4</text>
<text x="113.5" y="81.2">3/</text>
<text x="115.5" y="82.7">4</text>
<text x="62.1" y="87.6">1/</text>
<text x="64.2" y="89.1">4</text>
<text x="68.1" y="87.6">3/</text>
<text x="70.2" y="89.1">4</text>
<text x="71.1" y="106.6">5/</text>
<text x="112" y="106.6">1/</text>
<text x="62.2" y="113">1/</text>
<text x="68.2" y="113">7/</text>
<text x="73.1" y="108.1">16</text>
<text x="113.5" y="113">7/</text>
<text x="114.1" y="108.1">2</text>
<text x="62.2" y="119.3">1/</text>
<text x="64.2" y="114.5">4</text>
<text x="68.2" y="119.3">7/</text>
<text x="70.3" y="114.5">16</text>
<text x="112" y="119.3">3/</text>
<text x="115.5" y="114.5">8</text>
<text x="62.2" y="125.7">1/</text>
<text x="64.2" y="120.8">4</text>
<text x="70.3" y="120.8">16</text>
<text x="114.1" y="120.8">16</text>
<text x="64.2" y="127.2">4</text>
<text x="62.1" y="132">1/</text>
<text x="64.2" y="133.5">4</text>
<text x="68.1" y="132">3/</text>
<text x="70.2" y="133.5">4</text>
<text x="113.5" y="132">13/</text>
<text x="116.8" y="133.5">16</text>
<text x="62.1" y="138.4">1/</text>
<text x="64.2" y="139.9">4</text>
<text x="68.1" y="138.4">3/</text>
<text x="70.2" y="139.9">4</text>
<text x="113.5" y="138.4">7/</text>
<text x="115.5" y="139.9">16</text>
<text x="834.1" y="139.3">3/</text>
<text x="837" y="140.8">16</text>
<text x="781.7" y="150.8">3/</text>
<text x="784.7" y="152.3">16</text>
<text x="811.3" y="371.4">Issue</text>
<text x="877.1" y="369.8">Date</text>
<text x="688.9" y="462.5">3/</text>
<text x="691.8" y="464">16</text>
<text x="630.7" y="470.9">3/</text>
<text x="633.6" y="472.3">16</text>
</g>
<text font-size="4" x="795.1" y="587.5">VARIES</text>
<text font-size="3.9" x="799.9" y="367.1"># of</text>
<g font-size="3.7">
<text x="788.4" y="286.2">*Structural steel shall conform to ASTM-A992.</text>
<text x="788.4" y="291.2">*Structural SQR/RND.tubing conform</text>
<text x="790.7" y="295.5">to ASTM A500 Grade C</text>
<text x="787.9" y="304.1">*Channels, Angles and plates shall conform to A36.</text>
<text x="788.4" y="300.2">*Pipe shall conform to ASTM A53, Grade B.</text>
<text x="788" y="308.9">*All bolts shall be</text>
<text x="825.7" y="308.9">&quot; High strength in</text>
<text x="790.2" y="313.2">accordance with ASTM A325 (UNO)</text>
<text x="788.8" y="318">*Welding Electrodes for Carbon steel :E70xx</text>
<text x="790.8" y="399.9">3029 M. Street, NW, Suite 202</text>
<text x="790.7" y="404.6">Washington, DC 20007</text>
<text x="790.7" y="409">Tel: 202-800-5599</text>
<text x="790.7" y="414.2">Fax: 202-478-0303</text>
<text x="790.7" y="430">Project Name and Address</text>
<text x="790.8" y="445.6">Location:</text>
<text x="791" y="465.3">Contractor:</text>
<text x="791" y="491.9">Approved for Fabrication by:</text>
<text x="851.5" y="492">Signature</text>
<text x="850.2" y="522">Drawing #</text>
<text x="791.2" y="532.3">Contract Item:</text>
<text x="791.5" y="567.4">Date</text>
<text x="819.3" y="568.1">Drawing Title:</text>
<text x="791.7" y="582.1">Scale</text>
</g>
<text font-size="3.6" x="791.2" y="545.9">Ref:</text>
<text font-size="3.5" x="791.3" y="520.8">Contract #</text>
<g font-size="3.2">
<text x="821" y="308">3/</text>
<text x="823.9" y="309.1">4</text>
</g>
<text font-size="3" x="790.5" y="572.4">01/ 23/ 2025</text>
</svg>
